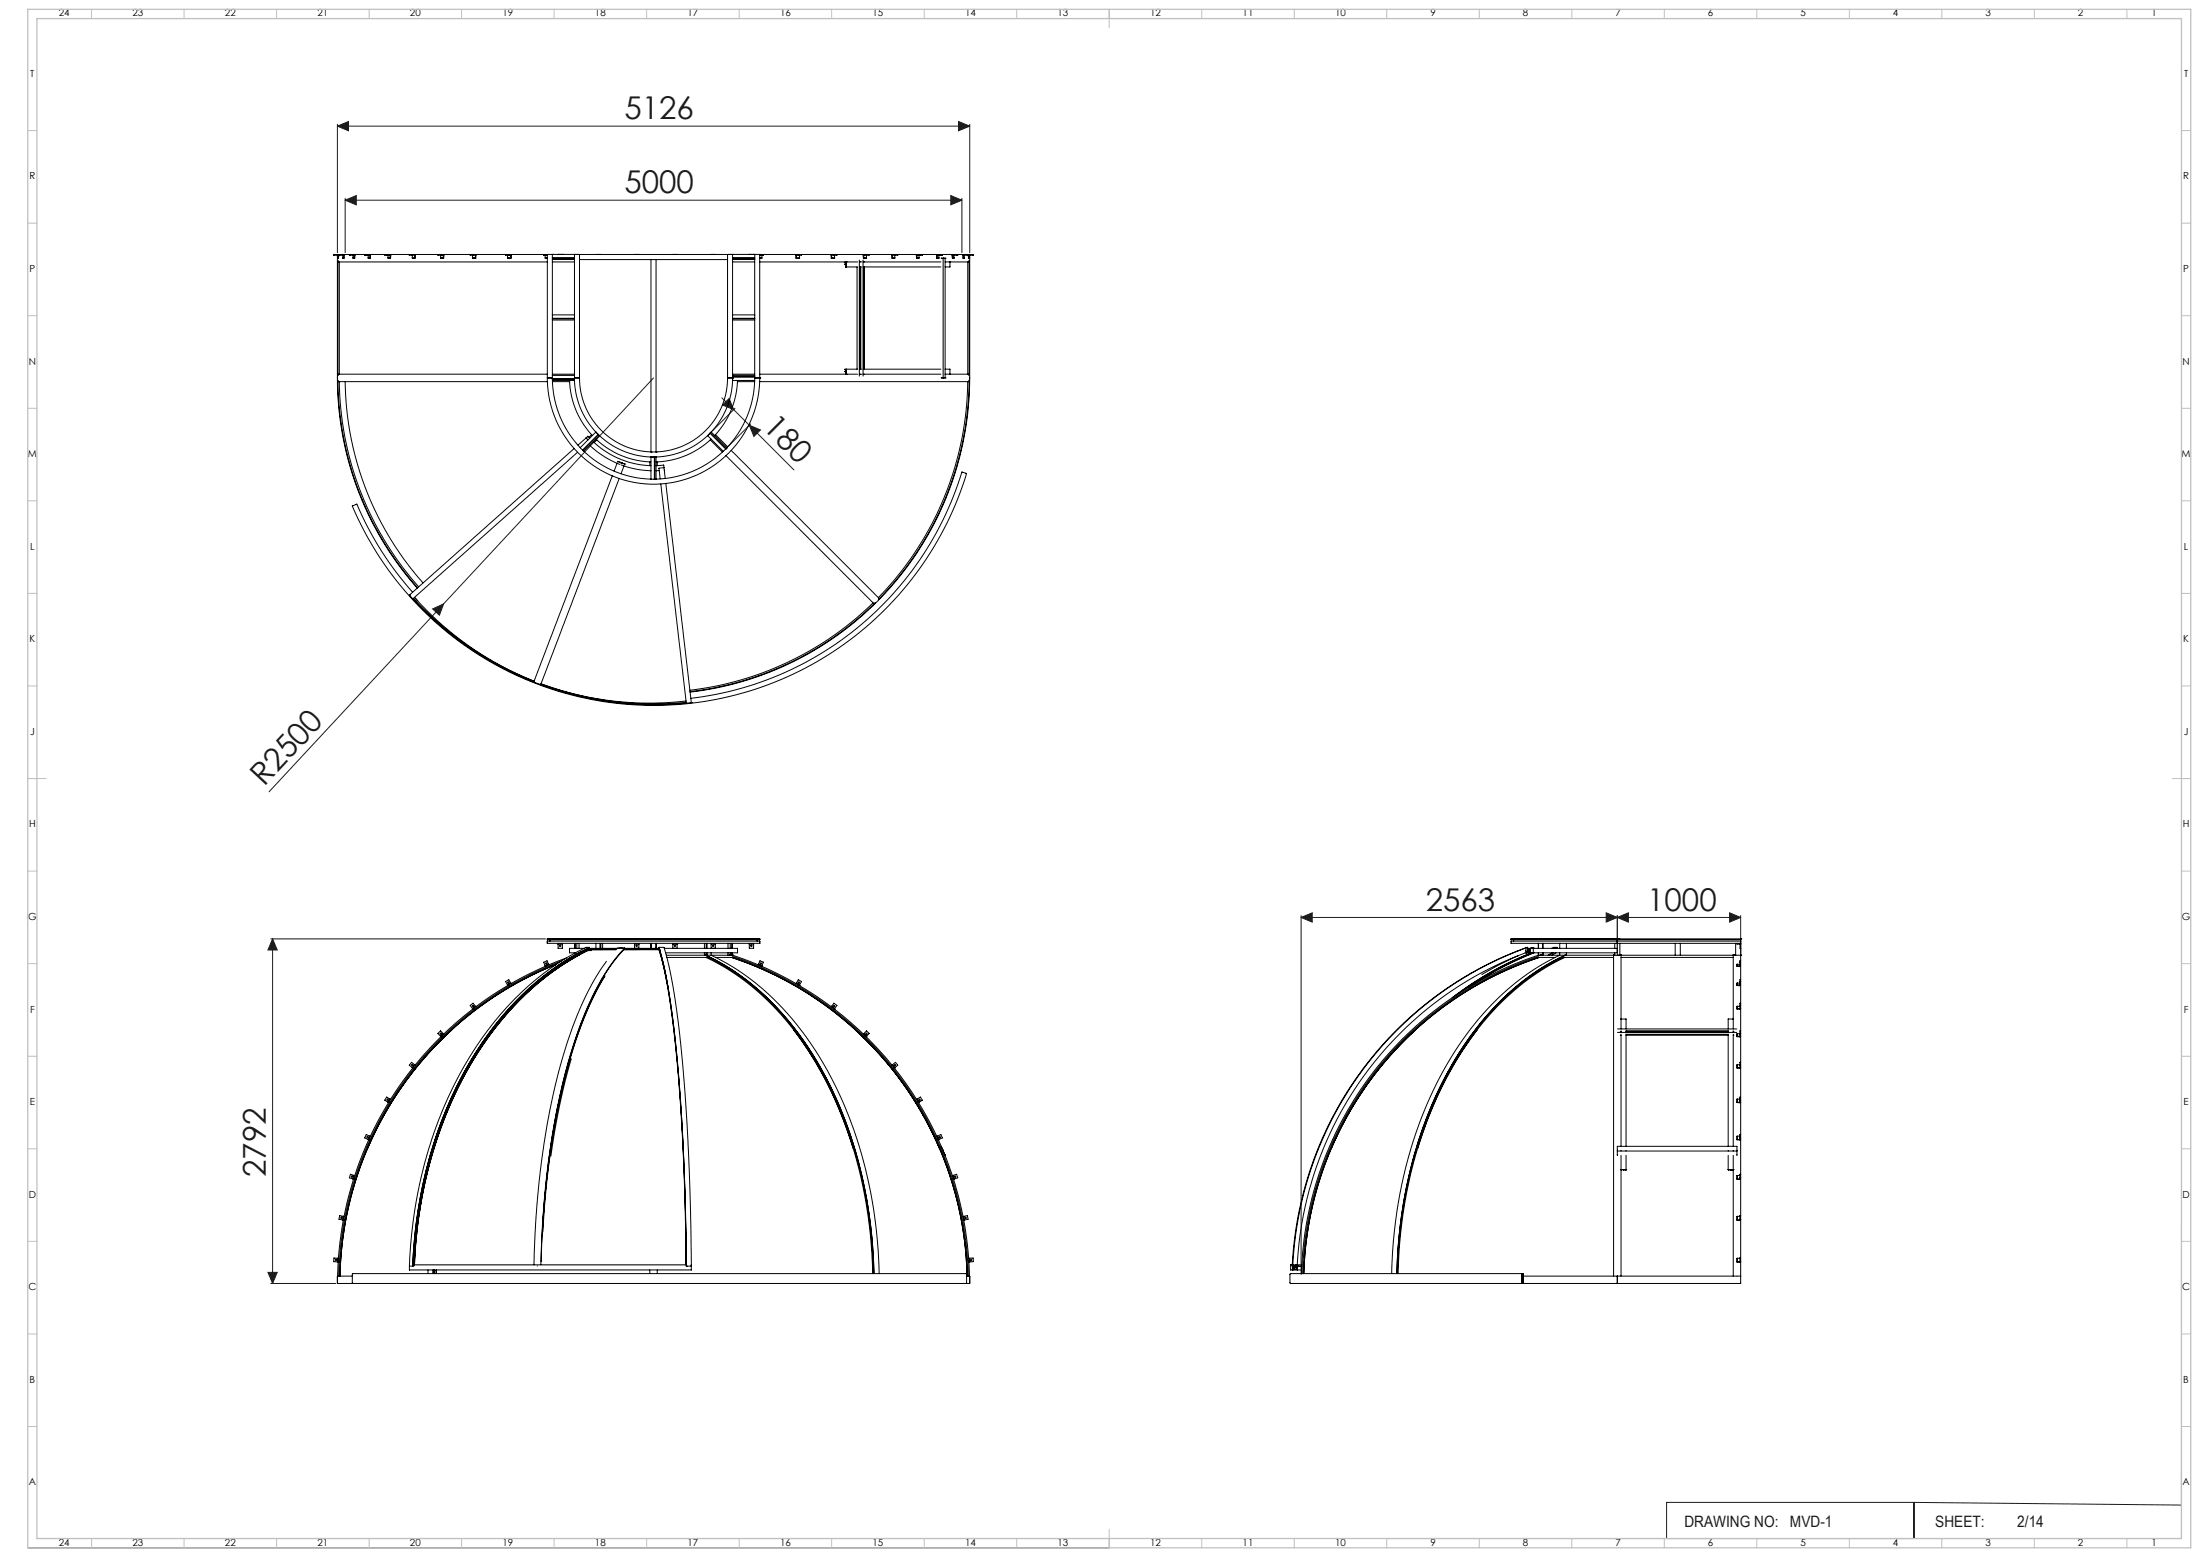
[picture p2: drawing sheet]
<svg xmlns="http://www.w3.org/2000/svg" width="1189mm" height="841mm" viewBox="0 0 1189 841" stroke-linecap="round" stroke-linejoin="round" font-family="sans-serif">
<g fill="none" stroke="#191924" stroke-width=".54">
<path d="M182 68l6-2v5zM182 67v69M182 68h342M518 66l6 2-6 3zM524 67v69M187 108l6-2v5zM187 107v29M187 108h333M514 106l6 2-6 3zM520 107v29M353 204l-113 122M390 215l15 15"/>
<path d="M390 219l4-4 3 6zM397 221l-12 12M405 230l24 24M405 230l6 2-4 4zM406 229l-12 12M234 329l6-3-3 6zM240 326l-95 102M703 496l6-3v5zM703 495v193M868 493l6 3-6 2zM874 496l6-3v5zM874 495v20"/>
<path d="M935 493l6 3-6 2zM941 496h-238M941 495v20M146 507h149M147 507l3 6h-5zM147 507v186M1179 662v169h-430M145 687h5l-3 6zM146 693h35M1034 812h-133v19M1034 812v19M1034 812l145 1"/>
<path d="M15 836h584M20 831h579M648 831h1"/>
</g>
<g fill="none" stroke="#c0c0c0" stroke-width=".54">
<path d="M49 5v5M99 5v5M149 5v5M199 5v5M249 5v5M299 5v5M349 5v5M399 5v5M449 5v5M499 5v5M549 5v5M599 5v10"/>
<path d="M649 5v5M699 5v5M749 5v5M799 5v5M849 5v5M899 5v5M949 5v5M999 5v5M1049 5v5M1099 5v5M1149 5v5M15 71h5"/>
<path d="M1179 71h5M15 121h5M1179 121h5M15 171h5M1179 171h5M15 221h5M1179 221h5M15 271h5M1179 271h5M15 321h5M1179 321h5M15 371h5"/>
<path d="M1179 371h5M15 421h10M1174 421h10M15 471h5M1179 471h5M15 521h5M1179 521h5M15 571h5M1179 571h5M15 621h5M1179 621h5M15 671h5"/>
<path d="M1179 671h5M15 721h5M1179 721h5M15 771h5M1179 771h5M49 831v5M99 831v5M149 831v5M199 831v5M249 831v5M299 831v5M349 831v5"/>
<path d="M399 831v5M449 831v5M499 831v5M549 831v5M599 826v10M649 831v5M699 831v5M749 831v5M799 831v5M849 831v5M899 831v5M949 831v5"/>
<path d="M999 831v5M1049 831v5M1099 831v5M1149 831v5"/>
</g>
<path d="M15 5h1169v831h-1169zM20 10h1159v821h-1159z" fill="none" stroke="#c0c0c0" stroke-width=".7"/>
<g fill="#191924">
<path d="M234 329l6-3-3 6z"/>
<path d="M405 230l6 2-4 4zM390 219l4-4 3 6z"/>
<path d="M703 496l6-3v5zM868 493l6 3-6 2zM187 108l6-2v5zM514 106l6 2-6 3zM182 68l6-2v5zM518 66l6 2-6 3z"/>
<path d="M147 507l3 6h-5zM145 687h5l-3 6z"/>
<path d="M874 496l6-3v5zM935 493l6 3-6 2z"/>
</g>
<g fill="none" stroke="#000" stroke-width=".54">
<path d="M182 139h1M183 138l-1 66M183 138l-1 1M183 137v1v1M183 137h.1M183 137h-3v1h3M183 139h.1M183 137v1h3v1M183 137h3M184 137v1M185 139h1M185 138v1"/>
<path d="M186 139h.1M186 137v1v1M186 137h3M189 137v1h2l1 1M189 137h2M189 137v1M191 139h1M191 139h.1M191 138v1M191 137l1 1v1M191 137h6M197 137v1h3v1"/>
<path d="M197 137h3M198 137v1M199 139h1M199 139h.1M199 138v1M200 137v2M200 137h8M208 137v1h3v1M208 137h3M209 137v1M210 139h1M210 139h.1"/>
<path d="M210 138v1M211 137v2M211 137h10M221 137v1h3v1M221 137h3M222 137v1M223 138v1M223 139h1M223 139h.1M224 137v2M224 137h13M237 137v1h3v1"/>
<path d="M237 137h3M238 139h2M238 139h.1M238 137v2M240 137v2M240 137h14M254 137v1h3v1M254 137h3M255 139h2M255 139h1M255 138v1M256 137v1"/>
<path d="M257 137v2M257 137h16M273 137v1h3v1M273 137h3M274 139h2M274 139h.1M274 138v1M275 137v1M276 137v2M276 137h18M294 137h119M294 137v1h2"/>
<path d="M295 139h1M295 139h.1M295 138v1M296 137v1M296 137v67M299 137h.1M299 137v68M299 139h11M299 140h11M302 137h.1M304 137h.1M310 137v68"/>
<path d="M310 139h.1M310 137h.1M310 140h.1M310 137h1M311 137h.1M313 137h.1M313 137v67M322 137h.1M325 137h.1M343 137h.1M345 137h.1M364 137h.1"/>
<path d="M366 137h.1M384 137h.1M387 137h.1M393 137h.1M393 137v67M396 137h.1M396 137v69h12a55 55 0 0 1-15 36M396 140h.1M396 139h.1M396 139h12l-12 1M405 137h.1M407 137h.1"/>
<path d="M408 137v2M408 140h.1M411 137h.1M411 137v67M411 137v1M412 138v1M412 139h-1M412 139h.1M413 137h17M413 137v1h-2M430 137v2M430 137h3"/>
<path d="M431 137v1M432 138v1M432 139h-2M432 139h.1M433 137v1h-3v1M433 137h16M449 137v2M449 137h3M451 137v1M451 138v1M451 139h-2M451 139h.1"/>
<path d="M452 137v1h-3v1M452 137h15M467 137v2M467 137h3M468 137v2M468 139h-1M468 139h.1M470 137v1h-3v1M470 137h12M482 137v2M482 137h3M484 138v1"/>
<path d="M484 139h-2M484 139h-1M484 137v1M485 137v1h-3v1M485 137h11M496 137l-1 2M496 137h2M497 138v1M497 139h-2M497 139h-1M497 137v1M498 137v1h-2l-1 1"/>
<path d="M498 137h9M507 137l-1 2M507 137h2M507 138l1 1M508 139h-2M508 139h-1M508 137v1M509 139h.1M509 139h2M509 137v1h-2l-1 1M509 137h6M510 139h.1"/>
<path d="M510 139v65M511 139h.1M511 139v65M515 137v1v1M515 137h3M516 138v1M516 139h-1M517 137v1M518 137v1h-3v1M518 137h3M521 137l-1 1v1h1v-1M521 137h2"/>
<path d="M523 137v1M523 137v1h-2v1M523 137h1M523 139h1M524 137l2 1h-2M524 137h.1M524 138v1M524 137l-1 1v1M524 138v66M524 139h.1M524 139h-1M183 141h.1"/>
<path d="M183 141v62v-1M183 141h113M183 141v61M299 141h11M313 140h.1M313 140h80M352 140h.1M352 140v104M355 140h.1M355 140v104M393 140h.1M396 140h12v30h-12"/>
<path d="M396 141h12M411 141h46M456 142h1M456 143h1M457 144h.1M457 142h.1M457 143h.1M457 142v1M457 143v1M457 141h.1M457 141h6M457 144h6"/>
<path d="M457 141v3M463 144v55M464 140v63M464 141h1M464 144h1M465 144v55M465 141h1M465 141h.1M466 144v55M466 141h1M466 144h1M466 140v63"/>
<path d="M467 144v55M467 141h41M467 141h.1M508 144h-41v55h41M511 141h2M511 144h2M513 141h.1M513 144h.1M513 141h11M513 141v3M523 141v61M524 141h.1"/>
<path d="M524 141v62v-1M299 170h11M299 172h11M299 173h11M310 172h.1M310 173h.1M396 172h.1M396 173h.1M396 173h12v30h-12M396 172h12M408 172h-12M408 170v2"/>
<path d="M408 172v1M456 200h1M456 199h1M457 200h.1M457 200v1h-1M457 199h.1M457 199h6M457 199v3M464 199h1M466 199h1M511 199h2M513 199h.1"/>
<path d="M513 199v3M182 204a171 171 0 0 0 43 114M182 204h.1M183 206h.1M183 202h.1M183 206v-1a170 170 0 0 0 43 112M183 206h113M183 202h113M183 206a170 170 0 0 0 43 111M187 206a167 167 0 0 0 42 109M296 204a57 57 0 0 0 57 58 57 57 0 0 0 58-58M296 204h.1"/>
<path d="M296 204h3M299 205h.1M299 204h.1M299 202h11M299 203h11M299 205h11M299 206h9M308 206a45 45 0 0 0 12 29M310 203h.1M310 205v1h-11a55 55 0 0 0 15 36M310 205h.1M310 204a43 43 0 0 0 43 43 43 43 0 0 0 43-43"/>
<path d="M310 204h1M310 204h3M313 204h.1M313 204a40 40 0 0 0 39 40M393 204a40 40 0 0 1-38 40M393 204h.1M393 204h3M396 203h.1M396 204h.1M396 202h12M396 203l12 1M396 204h12"/>
<path d="M399 206a45 45 0 0 1-13 29M399 206h9M408 204h3M408 203h.1M408 204v1M411 206h113M411 204h.1M411 202h46M456 201h1M457 202h.1M457 201h.1M457 201v1"/>
<path d="M457 202h6M464 202h1M465 202h1M465 202h.1M466 202h1M467 202h41M467 202h.1M509 204h.1M509 204h2M510 204h.1M511 202h2M511 204h.1"/>
<path d="M513 202h.1M513 202h11M523 206a170 170 0 0 1-48 117M524 202h.1M524 206h.1M524 206v-1a171 171 0 0 1-49 119v-1M524 204h.1M524 204a171 171 0 0 1-151 170M317 237l-5 3M317 237h.1M317 237l1 1M318 236h.1"/>
<path d="M318 236l-1 1M318 236l1 1M320 235l-2 1M321 239a48 48 0 0 0 31 13M322 233h.1M322 233l-8 9M322 233l1 2M322 237a45 45 0 0 0 30 12M323 238l-2 1M323 235h.1M323 235l-8 8M323 235h1l-8 9a55 55 0 0 0 36 15"/>
<path d="M384 234l-2 1 9 9a55 55 0 0 1-36 15M384 234l8 8M384 238l6 6M384 234h.1M384 237a45 45 0 0 1-29 12M384 233v1M384 233h.1M384 233l9 9M387 235l6 6M310 242l-89 79M312 244l-89 79M314 242l1 2"/>
<path d="M315 243h.1M319 241a50 50 0 0 0 16 10M331 257l-42 111M333 250l-1 4M334 249h.1M334 249v1M334 249l4 2M334 249l1 1M335 258l-43 112M335 250h.1M335 250h1M336 251a50 50 0 0 0 16 3"/>
<path d="M336 250h.1M336 250h1M337 252l-1 4M338 251h.1M338 251h-1M351 249v3M352 247h.1M352 247v12M352 244h.1M352 259h3M352 247h2M352 244h3"/>
<path d="M354 259h.1M354 247h.1M354 247v12M354 247h1M355 247h.1M355 244h.1M355 247v12M355 249v3M356 254h-1M359 251h.1M359 251l-4 1M359 251v2"/>
<path d="M359 253h-3l1 6M359 253h.1M359 253l1 5M359 254h.1M392 243h.1M392 246l80 80M392 242h.1M393 242l-2 2M395 243l80 80M357 261l14 119M360 261l14 118M223 320a174 174 0 0 1-30-48l-3 1a177 177 0 0 0 173 108 177 177 0 0 0 159-125l-2-1a174 174 0 0 1-147 122"/>
<path d="M221 321h.1M221 321l2 2M223 323h.1M223 323a177 177 0 0 0 148 57M224 323l2 2M224 323a171 171 0 0 0 65 45 176 176 0 0 1-66-45M472 326a170 170 0 0 1-99 47M472 326h.1M472 326h1a170 170 0 0 1-100 48M475 323h.1M371 379a171 171 0 0 1-79-10 176 176 0 0 0 79 10M371 380h.1"/>
<path d="M374 379h.1M374 379l-3 1M296 508v2h115M296 507h.1M296 508h.1M296 507v1M296 507h115M296 508h115M297 508h.1M302 510h.1M302 510h2M302 510v2h2v-2"/>
<path d="M303 519a186 186 0 0 0-120 170M304 510h.1M306 518a187 187 0 0 0-124 171M308 515h.1M308 512h.1M308 512v3M308 515h3M308 512h8M311 510v2M311 515h.1M312 510v2M313 510v2"/>
<path d="M314 514a166 166 0 0 0-73 85l-3 9a245 245 0 0 0-15 76M317 513h3M317 514a147 147 0 0 0-54 47M318 513h15M318 513a162 162 0 0 0-74 81l-2 3a241 241 0 0 0-19 86l1-14 2-15a206 206 0 0 1 58-117 140 140 0 0 1 28-21M318 512h17M318 513h.1M318 513h-1M318 513a161 161 0 0 0-73 80l-4 8a243 243 0 0 0-17 82M319 512a162 162 0 0 0-75 81l-6 15a245 245 0 0 0-15 76M319 512h.1M319 512h-2a161 161 0 0 0-74 80l-4 9a244 244 0 0 0-18 83"/>
<path d="M319 513a162 162 0 0 0-75 82l-2 4a240 240 0 0 0-18 84l3-29a204 204 0 0 1 58-118 135 135 0 0 1 29-21M319 513h.1M319 512h-1M319 513h-1M322 510v2M324 510v2M325 510v2M326 510v2M328 519l-8 12-8 16-6 17-6 22-4 22-4 26-3 27v22M333 513h-14M334 512h4M336 512h20"/>
<path d="M337 512l-9 12-8 15-8 19-7 22-4 20-5 28-2 28-2 27M337 513h19M337 513l-8 11-9 14-7 18-7 21-5 23-4 26-3 24-2 31M338 512h-1M338 512h.1M343 510h.1M343 510h2M343 510v2h2v-2M345 510h.1M352 510v2M355 510v2M356 512l3 10 3 15 4 37 4 56 1 54"/>
<path d="M356 512h.1M356 512h3M356 513h.1M356 513l3 10 3 16 5 40 3 53 1 51-2-57-2-45-5-40-5-28M356 513h-19M356 513l5 21M356 513l4 14M359 512h.1M359 512l3 10 2 15 5 37 3 52 2 58M359 512h40M360 515h39M360 516h36"/>
<path d="M360 517h23M364 510h.1M364 510h2M364 510v2h2v-2M366 510h.1M381 510v2M381 515v1M381 516h.1M382 517a146 146 0 0 1 66 71l10 23 7 25 5 26 2 26M382 510v2M382 515v1M382 516a148 148 0 0 1 67 71l9 22 8 25 4 26 2 28"/>
<path d="M382 517a147 147 0 0 1 67 70l5 11 5 15 7 23 4 24 2 28-1-24-4-24-5-20-8-22a157 157 0 0 0-66-78l-5-3M382 516h.1M383 517l11 6 9 7M383 517a149 149 0 0 1 67 72l9 23 7 26 5 26 1 24M384 510v2h3v-2M384 515v1M384 510h3M385 516a148 148 0 0 1 68 73l9 22 4 13 3 14 5 26 1 24M387 510h.1M387 517h9M393 510v2M393 515v1"/>
<path d="M395 516h.1M395 516h-1M395 510v2M395 515v1M395 517a185 185 0 0 1 128 172 185 185 0 0 0-128-172zM396 516h.1M396 510v2M396 515v1M396 517a186 186 0 0 1 127 172M396 516a187 187 0 0 1 128 173M399 515h.1M399 512h.1"/>
<path d="M399 512v3M405 510h.1M405 510h2M405 510v2h2v-2M407 510h.1M409 508h.1M411 508h.1M411 509v1M411 507h.1M411 507v1M411 508v2M817 507h.1"/>
<path d="M817 508h.1M817 507h57M817 508h57M817 508v2h57M817 507v1M817 507h58M818 508h.1M821 516l-20 10M824 515h1M824 513h.1M824 513v1M824 512h.1"/>
<path d="M824 514h.1M825 515a190 190 0 0 0-124 168M825 514h.1M825 515h.1M825 514v1M825 515h2M826 514h.1M826 512h.1M826 512a192 192 0 0 0-127 172M826 512a192 192 0 0 0-128 172h3M826 512h1M826 512l-1 2"/>
<path d="M826 514h-1M826 513v1M826 514h1M826 512v2M827 514h.1M827 512h.1M827 512h-1v2M827 512v2M827 515h.1M827 512h2M827 515h2M827 512v3"/>
<path d="M828 512h.1M828 512h-1M828 515a176 176 0 0 0-43 24M828 515a172 172 0 0 0-41 23M828 512h1M829 512v3M829 512h.1M829 512h45M829 515h45M829 515a172 172 0 0 0-35 18M829 515a172 172 0 0 0-32 17M831 516h.1"/>
<path d="M831 516a187 187 0 0 0-128 172M831 517h10M831 516h43M831 517a186 186 0 0 0-127 171M831 510v2M831 515v1M832 517a185 185 0 0 0-127 171 185 185 0 0 1 127-171M833 516h.1M834 510v2M834 515v1M839 515l-2 1M840 512h.1"/>
<path d="M840 512h2M840 512h-1M840 512h1M841 512h-1M841 512h.1M841 515l-2 1M841 512h1M842 512h.1M843 516a148 148 0 0 0-68 73l-9 22-8 25-4 24-2 28M843 510v2M843 515v1M844 517h28"/>
<path d="M845 517a112 112 0 0 0-20 12M845 516a148 148 0 0 0-67 71l-9 22-7 25-5 26-2 28 1-24 5-26 6-22 9-24a152 152 0 0 1 66-74l2-1M845 517a147 147 0 0 0-66 70l-5 11-6 15-6 23-5 24-2 28 2-24 4-24 5-20 8-22a157 157 0 0 1 64-78l6-3M846 517a145 145 0 0 0-66 69l-10 23-8 25-3 14-2 14-1 26M846 516h.1M847 510v2M847 515v1M872 516v173M873 516h-1M873 510v2M873 515v1M874 516h.1"/>
<path d="M874 512h.1M874 515h.1M874 509v1M874 508h.1M874 507h.1M874 507v3M874 512v3M874 516h67M874 510h67M874 508h67M874 507h67M875 510v6"/>
<path d="M875 516h1M876 516h.1M876 516v34M876 517h61M905 510v6M908 510v6M937 516h.1M937 516v34M938 516h-1M938 510v6M939 510h1l1 2M940 510h1"/>
<path d="M940 520h1M941 519h-1v3h-1M941 516h.1M941 519v3M941 508h.1M941 507h.1M941 507v12M274 532h.1M275 532h-1M276 531l-2 1M276 531h.1M276 531l-1-2-2 1 1 2"/>
<path d="M295 522h.1M296 521l-1 1M296 521h1M296 521v-2l-2 1 1 2M327 527l-6 11-6 13-5 15-5 19-5 21-3 20-2 18-2 21M327 527l-7 12-6 15-5 14-4 17-4 18-4 21-2 22-2 19M410 521h.1M410 521l2 1M410 521l1-2 2 1-1 2M411 522h1M412 522h.1M430 531h.1"/>
<path d="M430 531l2 1M430 531l1-2 2 1-1 2M431 532h1M432 532h.1M939 531h1M939 521h1M939 521v1M939 531v1M939 531h.1M939 521h.1M940 530h1M941 529h-1v3h-1"/>
<path d="M941 532h-2M941 522h-2M941 532v10M941 522v7M941 529v3M238 560h.1M239 560h-1M240 558l-2 2M240 558v1M240 558l-2-1-1 1 1 2M244 556a185 185 0 0 0-45 64M255 545h1"/>
<path d="M256 545h.1M257 544l-2 1M257 544h.1M257 544l-1-2-2 1 1 2M429 556l1 2a200 200 0 0 1 31 62M450 544h-1M450 544l1 1M450 544l1-2 1 1-1 2M450 545h1M451 545h.1M462 556a184 184 0 0 1 46 64M467 558v1"/>
<path d="M467 558l1 2M467 558l1-1 2 1-2 2M468 560h.1M765 556a184 184 0 0 0-45 64M798 556a199 199 0 0 0-32 64M874 556h65M874 558h65M876 550v6M876 557v1M876 559h.1M876 559v60M876 550h.1"/>
<path d="M876 557h.1M876 550h3M879 550h.1M879 550v6M879 557v1M879 559h55h-55zM879 559v60M879 557h55h-55zM934 550v6M934 557v1M934 559v60M934 550h.1"/>
<path d="M934 550h3M937 550v6M937 557v1M937 559h.1M937 559v60M937 557h.1M939 544h1M939 558h1M939 544v1M939 558v2M939 544h.1M939 558v1"/>
<path d="M940 543h1M940 558h1M941 542h-1v3h-1M941 545h-2M941 557h-1v3h-1M941 560h-2M941 560v14M941 545v12M941 542v3M941 557v3M223 577h.1M223 576v1"/>
<path d="M224 575l-1 2M224 575h.1M224 575l-2-1-1 1 2 2M236 564a186 186 0 0 0-52 125 185 185 0 0 1 117-168 186 186 0 0 0-65 43zM309 572l-7 26-4 26M482 575h.1M482 575l2 2M482 575l2-1 1 1-1 2M483 576v1M483 577h.1M484 577h-1M939 575h1"/>
<path d="M939 575v2M939 575h.1M940 575h1M941 577h-2M941 574h-1v3h-1M941 577v16M941 574v3M210 595v1M210 596h.1M211 594l-1 1M211 594h.1M211 594l-2-1-1 1 2 1"/>
<path d="M496 594h-1M496 594l1 1M496 594l1-1 1 1-1 1M496 595v1M496 596h.1M497 595l-1 1M939 594h1M939 594v2M939 594h.1M940 594h1M941 593h-1v2l-1 1M941 595l-2 1"/>
<path d="M941 595v18M941 593v2M199 615v1M199 616h.1M200 615l-1 1M200 614l-1 1M200 614h.1M200 614l-2-1-1 2h2M507 614l1 1M507 614h-1M507 614l1-1 1 2h-1M507 615v1"/>
<path d="M507 616h.1M508 615l-1 1M509 619l1 2M509 619h.1M874 619v2M874 619h65M939 619v2M939 614h1M939 614v2M939 614h.1M940 615h1M941 613h-1v3h-1"/>
<path d="M941 616h-2M941 616v18M941 613v3M191 637h.1M191 636v1M191 635v2M191 635h1M191 635l-2-1v2l2 1M510 621h.1M510 622h.1M510 622l1 2M515 635l1 2"/>
<path d="M515 635h.1M515 635l2-1 1 2-2 1M515 636v1M515 637h.1M516 637h-1M874 622v2M874 622h.1M874 622h65M876 632h3M876 624v8M876 632h.1M876 632v57"/>
<path d="M876 621v1M877 632h.1M877 632h-1M879 632h.1M879 632h-1M879 624v8M879 621v1M934 632h3M934 624v8M934 632h.1M934 621v1M935 632h.1"/>
<path d="M935 632h-1M936 632h.1M936 632h1M937 632h.1M937 624v8M937 632v57M937 621v1M939 622v2M939 622h.1M939 635h1M939 635v2M939 635h.1"/>
<path d="M940 636h1M941 634h-1v3h-1M941 637h-2M941 637v20M941 634v3M185 659h1M186 659h.1M186 657l-1 2M186 657h.1M186 657h-2l-1 2h2M186 658v1M521 658v1"/>
<path d="M521 659h.1M521 657v2M521 657h-1M521 657h2v2h-2M939 657h1M939 657v2M939 659h1M939 657h.1M939 659h.1M940 659h1M941 657h-1v2M941 659h-1"/>
<path d="M941 659v20M941 657v2M183 680l-1 2M183 680h.1M183 680l-3-1v2l2 1M524 680h-1M524 680v2M524 680l2-1v2l-2 1M939 680h1M939 680v2M939 680h.1M941 679h-1v3"/>
<path d="M941 679v3M182 693h.1M182 689v4M182 682h1M182 689h.1M182 693h9M182 689h8M183 682h.1M183 681v1M191 693v-5h331v5M191 693h331M221 686h.1"/>
<path d="M221 684v2M221 684h2M223 684h.1M223 683h148M231 686v2M234 688v-2v2M234 686v2M235 686v2M236 686v2M290 684h.1M351 686v2M355 686v2"/>
<path d="M371 684h.1M371 684h3M374 684h.1M374 684v2h-153M374 683h.1M374 683v1M522 693h2M522 689h2M524 681v1M524 682h.1M524 689v4M524 693h.1"/>
<path d="M698 686h.1M698 683v3M698 683h.1M698 686h1M699 686h.1M699 683h.1M699 683v3M699 686h2M699 685h.1M699 683v2M699 685v1M699 685h1"/>
<path d="M699 685h2M700 685v1M700 683h.1M700 683v2M700 685h.1M700 683h1M700 684h1M700 685h1M701 684h.1M701 686h.1M701 685h.1M701 683h.1"/>
<path d="M701 683v1M701 684v1M701 685v1M701 684v2M701 684h3M701 686h2M701 683h3M823 688h-126v5h126M823 688v5M823 688h.1M823 693h.1M823 693h51"/>
<path d="M823 689h51M874 693h.1M874 689h.1M874 693h67M874 689v4M874 689h65M939 682h.1M939 682h1M939 689h2M940 681h1M941 682h-1M941 682v7"/>
<path d="M941 693h.1M941 689v4"/>
<circle cx="303" cy="511" r=".4"/>
<circle cx="344" cy="511" r=".4"/>
<circle cx="365" cy="511" r=".4"/>
<circle cx="385" cy="511" r=".4"/>
<circle cx="406" cy="511" r=".4"/>
<circle cx="275" cy="531" r=".4"/>
<circle cx="295" cy="520" r=".4"/>
<circle cx="411" cy="520" r=".4"/>
<circle cx="432" cy="531" r=".4"/>
<circle cx="238" cy="558" r=".4"/>
<circle cx="256" cy="543" r=".4"/>
<circle cx="451" cy="543" r=".4"/>
<circle cx="468" cy="558" r=".4"/>
<circle cx="223" cy="575" r=".4"/>
<circle cx="484" cy="575" r=".4"/>
<circle cx="209" cy="594" r=".4"/>
<circle cx="497" cy="594" r=".4"/>
<circle cx="199" cy="614" r=".4"/>
<circle cx="508" cy="614" r=".4"/>
<circle cx="190" cy="636" r=".4"/>
<circle cx="516" cy="636" r=".4"/>
<circle cx="184" cy="658" r=".4"/>
<circle cx="522" cy="658" r=".4"/>
<circle cx="182" cy="681" r=".4"/>
<circle cx="525" cy="681" r=".4"/>
</g>
<g font-size="16.9" fill="#191924">
<text x="337" y="64">5126</text>
<text x="337" y="104">5000</text>
<text x="412" y="231" transform="rotate(45 412 231)">180</text>
<text x="143" y="425" transform="rotate(-47 143 425)">R2500</text>
<text x="771" y="492">2563</text>
<text x="890" y="492">1000</text>
<text x="144" y="636" transform="rotate(-90 144 636)">2792</text>
</g>
<g font-size="8.5" fill="#191924">
<text x="910" y="825">DRAWING NO:</text>
<text x="967" y="825">MVD-1</text>
<text x="1046" y="825">SHEET:</text>
<text x="1090" y="825">2/14</text>
</g>
<g font-size="5.3">
<text x="32" y="9">24</text>
<text x="72" y="9">23</text>
<text x="122" y="9">22</text>
<text x="172" y="9">21</text>
<text x="222" y="9">20</text>
<text x="272" y="9">19</text>
<text x="322" y="9">18</text>
<text x="372" y="9">17</text>
<text x="422" y="9">16</text>
<text x="472" y="9">15</text>
<text x="522" y="9">14</text>
<text x="572" y="9">13</text>
<text x="622" y="9">12</text>
<text x="672" y="9">11</text>
<text x="722" y="9">10</text>
<text x="773" y="9">9</text>
<text x="823" y="9">8</text>
<text x="873" y="9">7</text>
<text x="923" y="9">6</text>
<text x="973" y="9">5</text>
<text x="1023" y="9">4</text>
<text x="1073" y="9">3</text>
<text x="1123" y="9">2</text>
<text x="1163" y="9">1</text>
<text x="16" y="42">T</text>
<text x="1180" y="42">T</text>
<text x="16" y="97">R</text>
<text x="1180" y="97">R</text>
<text x="16" y="147">P</text>
<text x="1180" y="147">P</text>
<text x="16" y="197">N</text>
<text x="1180" y="197">N</text>
<text x="15" y="247">M</text>
<text x="1179" y="247">M</text>
<text x="16" y="297">L</text>
<text x="1180" y="297">L</text>
<text x="16" y="347">K</text>
<text x="1180" y="347">K</text>
<text x="16" y="397">J</text>
<text x="1180" y="397">J</text>
<text x="16" y="447">H</text>
<text x="1180" y="447">H</text>
<text x="15" y="497">G</text>
<text x="1179" y="497">G</text>
<text x="16" y="547">F</text>
<text x="1180" y="547">F</text>
<text x="16" y="597">E</text>
<text x="1180" y="597">E</text>
<text x="16" y="647">D</text>
<text x="1180" y="647">D</text>
<text x="15" y="697">C</text>
<text x="1179" y="697">C</text>
<text x="16" y="747">B</text>
<text x="1180" y="747">B</text>
<text x="16" y="802">A</text>
<text x="1180" y="802">A</text>
<text x="32" y="835">24</text>
<text x="72" y="835">23</text>
<text x="122" y="835">22</text>
<text x="172" y="835">21</text>
<text x="222" y="835">20</text>
<text x="272" y="835">19</text>
<text x="322" y="835">18</text>
<text x="372" y="835">17</text>
<text x="422" y="835">16</text>
<text x="472" y="835">15</text>
<text x="522" y="835">14</text>
<text x="572" y="835">13</text>
<text x="622" y="835">12</text>
<text x="672" y="835">11</text>
<text x="722" y="835">10</text>
<text x="773" y="835">9</text>
<text x="823" y="835">8</text>
<text x="873" y="835">7</text>
<text x="923" y="835">6</text>
<text x="973" y="835">5</text>
<text x="1023" y="835">4</text>
<text x="1073" y="835">3</text>
<text x="1123" y="835">2</text>
<text x="1163" y="835">1</text>
</g>
</svg>
